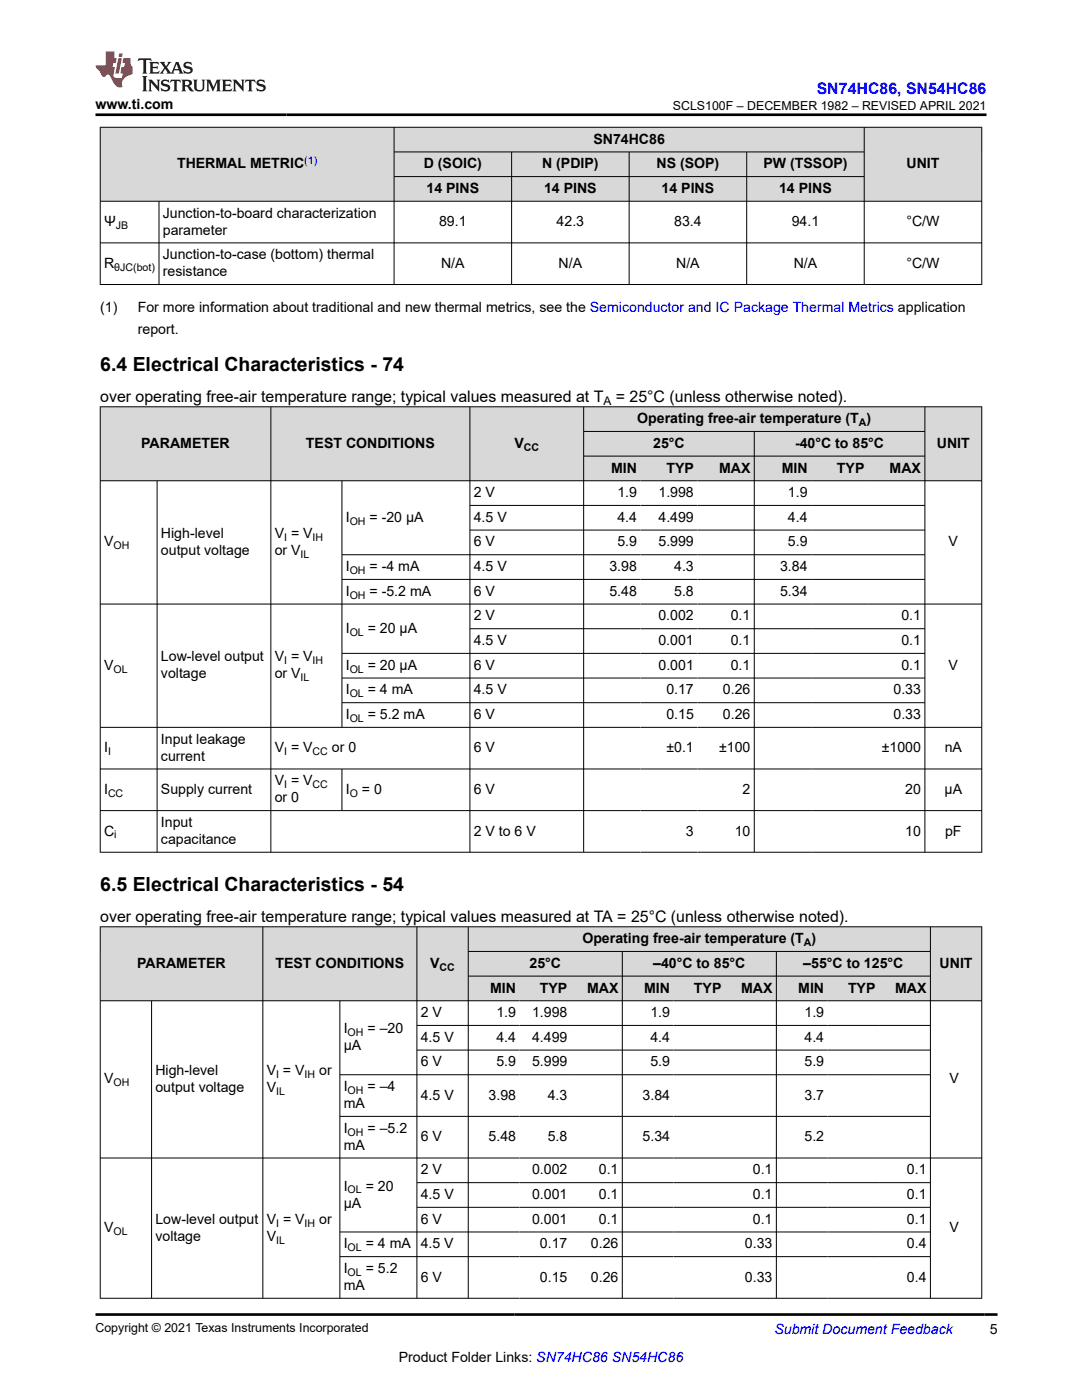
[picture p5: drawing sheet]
<svg xmlns="http://www.w3.org/2000/svg" width="216mm" height="279mm" viewBox="0 0 216 279" stroke-linecap="round" stroke-linejoin="round" font-family="sans-serif">
<g fill="#d8d8d8">
<path d="M20 25.4h175.9v4.9h-175.9z" fill-rule="evenodd"/>
<path d="M20.1 25.5h58.5v14.6h-58.5z" fill-rule="evenodd"/>
<path d="M78.7 25.5h93.7v4.8h-93.7z" fill-rule="evenodd"/>
<path d="M172.5 25.5h23.3v14.6h-23.3z" fill-rule="evenodd"/>
<path d="M78.7 30.4h23.3v4.8h-23.3z" fill-rule="evenodd"/>
<path d="M102.1 30.4h23.4v4.8h-23.4z" fill-rule="evenodd"/>
<path d="M125.6 30.4h23.3v4.8h-23.3z" fill-rule="evenodd"/>
<path d="M149.1 30.4h23.3v4.8h-23.3z" fill-rule="evenodd"/>
<path d="M78.7 35.3h23.3v4.8h-23.3z" fill-rule="evenodd"/>
<path d="M102.1 35.3h23.4v4.8h-23.4z" fill-rule="evenodd"/>
<path d="M125.6 35.3h23.3v4.8h-23.3z" fill-rule="evenodd"/>
<path d="M149.1 35.3h23.3v4.8h-23.3z" fill-rule="evenodd"/>
</g>
<g fill="none" stroke="#000" stroke-width=".2">
<path d="M19.9 25.4h176.1M20 25.3v31.5M78.6 25.3v31.5M78.6 30.3h93.9M78.6 35.2h93.9M102.1 30.3v26.5M125.5 30.3v26.5M149 30.3v26.5M172.4 25.3v31.5M195.9 25.3v31.5M19.9 40.2h176.1M19.9 48.5h176.1"/>
<path d="M19.9 56.8h176.1M31.7 40.2v16.6"/>
</g>
<g fill="#d8d8d8">
<path d="M20 81.2h175.9v4.9h-175.9z" fill-rule="evenodd"/>
<path d="M20.1 81.2h33.9v14.7h-33.9z" fill-rule="evenodd"/>
<path d="M54.1 81.2h39.6v14.7h-39.6z" fill-rule="evenodd"/>
<path d="M93.8 81.2h22.6v14.7h-22.6z" fill-rule="evenodd"/>
<path d="M116.5 81.2h68v4.8h-68z" fill-rule="evenodd"/>
<path d="M184.6 81.2h11.2v14.7h-11.2z" fill-rule="evenodd"/>
<path d="M116.5 86.2h33.9v4.8h-33.9z" fill-rule="evenodd"/>
<path d="M150.6 86.2h33.9v4.8h-33.9z" fill-rule="evenodd"/>
<path d="M116.5 91.1h11.3v4.8h-11.3z" fill-rule="evenodd"/>
<path d="M127.8 91.1h11.4v4.8h-11.4z" fill-rule="evenodd"/>
<path d="M139.2 91.1h11.2v4.8h-11.2z" fill-rule="evenodd"/>
<path d="M150.6 91.1h11.3v4.8h-11.3z" fill-rule="evenodd"/>
<path d="M161.9 91.1h11.3v4.8h-11.3z" fill-rule="evenodd"/>
<path d="M173.2 91.1h11.3v4.8h-11.3z" fill-rule="evenodd"/>
</g>
<g fill="none" stroke="#000" stroke-width=".2">
<path d="M19.9 81.2h176.1M19.9 95.9h176.1M20 81.1v89M31.3 95.9v74.2M54 81.1v89M68.2 95.9v49.3M93.8 81.1v89M116.5 81.1v89M116.5 86.1h68.1M116.5 91h68.1M150.5 86.1v84M184.6 81.1v89"/>
<path d="M195.9 81.1v89M68.2 115.6h116.4M93.8 100.9h90.8M93.8 105.8h90.8M184.6 110.7h-116.4M19.9 120.6h176.1M68.2 135.3h116.4M93.8 125.5h90.8M184.6 130.4h-116.4M19.9 145.2h176.1M19.9 153.5h176.1M68.2 140.2h116.4"/>
<path d="M68.2 153.5v8.3M19.9 161.8h176.1M19.9 170.1h176.1"/>
</g>
<g fill="#d8d8d8">
<path d="M20 185h175.9v4.9h-175.9z" fill-rule="evenodd"/>
<path d="M20.1 185h32.3v14.7h-32.3z" fill-rule="evenodd"/>
<path d="M52.5 185h30.6v14.7h-30.6z" fill-rule="evenodd"/>
<path d="M83.2 185h10.2v14.7h-10.2z" fill-rule="evenodd"/>
<path d="M93.5 185h92.1v4.8h-92.1z" fill-rule="evenodd"/>
<path d="M185.7 185h10.1v14.7h-10.1z" fill-rule="evenodd"/>
<path d="M93.5 189.9h30.6v4.8h-30.6z" fill-rule="evenodd"/>
<path d="M124.2 189.9h30.7v4.8h-30.7z" fill-rule="evenodd"/>
<path d="M155 189.9h30.6v4.8h-30.6z" fill-rule="evenodd"/>
<path d="M93.5 194.9h10.2v4.8h-10.2z" fill-rule="evenodd"/>
<path d="M103.7 194.9h10.2v4.8h-10.2z" fill-rule="evenodd"/>
<path d="M113.9 194.9h10.2v4.8h-10.2z" fill-rule="evenodd"/>
<path d="M124.2 194.9h10.2v4.8h-10.2z" fill-rule="evenodd"/>
<path d="M134.4 194.9h10.3v4.8h-10.3z" fill-rule="evenodd"/>
<path d="M144.7 194.9h10.2v4.8h-10.2z" fill-rule="evenodd"/>
<path d="M155 194.9h10.2v4.8h-10.2z" fill-rule="evenodd"/>
<path d="M165.2 194.9h10.2v4.8h-10.2z" fill-rule="evenodd"/>
<path d="M175.4 194.9h10.2v4.8h-10.2z" fill-rule="evenodd"/>
</g>
<g fill="none" stroke="#000" stroke-width=".2">
<path d="M19.9 185h176.1M19.9 199.7h176.1M20 184.9v74.3M30.2 199.7v59.5M52.4 184.9v74.3M67.8 199.7v59.5M83.2 184.9v74.3M93.4 184.9v74.3M93.4 189.9h92.3M93.4 194.8h92.3M124.2 189.9v69.3M154.9 189.9v69.3"/>
<path d="M185.7 184.9v74.3M195.9 184.9v74.3M83.2 204.6h102.5M83.2 209.6h102.5M185.7 214.5h-117.9M19.9 231.1h176.1M67.8 222.8h117.9M83.2 236h102.5M19.9 259.1h176.1M67.8 245.9h117.9M67.8 250.8h117.9M83.2 240.9h102.5"/>
</g>
<path d="M27.7 11.6l-.2 .6 .5-.2h.6v.1v2.2l-.2 .4h1l-.2-.4v-2.2v-.1h.5l.5 .2-.1-.6zM29.8 12.4l.2 .3v1.6l-.2 .4h1.9l.1-.6a1.08 1.08 0 0 1-1.3 .2v-.7h.6l.4 .2v-.7l-.4 .2h-.6v-.5l.2-.2a1 1 0 0 1 1 .3l-.1-.5zM31.8 12.4l1 1.1-1 1.2h.9l-.2-.2 .4-.8 .5 .8-.2 .2h1.6l-.2-.2 .1-.5h1l.1 .5-.1 .2h.9l-.2-.4-.8-1.9h-.5l-1 2.1-.8-1.1 .9-1h-.8l.2 .2-.5 .6-.3-.6 .1-.2zM35.2 12.8l.4 1h-.8zM36.8 12.5a.65 .65 0 0 0-.2 .7 .65 .65 0 0 0 .6 .5l.7 .1 .1 .3a.79 .79 0 0 1-.7 .4 .79 .79 0 0 1-.7-.5l.1 .7 .2-.1a.93 .93 0 0 0 1.1 0 .93 .93 0 0 0 .4-.9 1.46 1.46 0 0 0-1.2-.6l-.1-.3a1.09 1.09 0 0 1 1.2 .2l-.2-.6-.1 .1-.6-.2zM28.4 15.2l.2 .4v2.2l-.2 .4h1l-.2-.4v-2.2l.2-.4zM29.6 15.9l.2 .4v1.5l-.2 .4h.8l-.3-.4v-1.3l1.7 1.8v-2l.2-.4h-.8l.2 .2 .1 1.1-1.2-1.3zM32.3 16a.65 .65 0 0 0-.2 .8 .65 .65 0 0 0 .7 .4l.6 .2 .1 .2a.79 .79 0 0 1-.7 .4 .79 .79 0 0 1-.7-.5l.1 .7 .2-.1a.93 .93 0 0 0 1.1 .1 .93 .93 0 0 0 .4-1 1.46 1.46 0 0 0-1.2-.5l-.1-.4a1.09 1.09 0 0 1 1.2 .2l-.2-.6-.1 .1-.6-.1zM34.1 15.9l-.1 .6a.63 .63 0 0 1 .7-.3l.1 1.6-.3 .4h1l-.2-.4v-1.6a.66 .66 0 0 1 .8 .3l-.1-.6zM36.2 15.9l.2 .4v1.5l-.2 .4h.9l-.2-.2v-.7h.5l.1 .2a.79 .79 0 0 0 1.2 .6l-1-.9a.61 .61 0 0 0 .6-.6 .61 .61 0 0 0-.5-.7zM36.9 16.2h.2a.47 .47 0 0 1 .5 .1 .47 .47 0 0 1 .1 .5l-.2 .1-.6 .1zM38.5 15.9l.2 .2a2.27 2.27 0 0 0 .4 2 1.04 1.04 0 0 0 1.7-.7v-1.3l.2-.2h-.8l.2 .4v1.1a.6 .6 0 0 1-.6 .6 .6 .6 0 0 1-.6-.6v-1.1l.3-.4zM41.1 15.9l.2 .4v1.5l-.2 .4h.7l-.2-.4v-1.4l.9 1.9 .8-1.9v1.4l-.2 .4h1l-.3-.4v-1.5l.3-.4h-.8l-.7 1.5-.7-1.5zM44.3 15.9l.2 .4v1.5l-.2 .4h1.9l.1-.6a1.09 1.09 0 0 1-1.3 .2v-.7h.6l.4 .2v-.6l-.4 .2h-.6v-.6l.2-.1a1.01 1.01 0 0 1 1 .3l-.1-.6zM46.4 15.9l.3 .4v1.5l-.3 .4h.8l-.2-.4v-1.3l1.6 1.8v-2l.2-.4h-.7l.2 .2v1.1l-1.2-1.3zM49 15.9l-.1 .6a.63 .63 0 0 1 .8-.3v1.6l-.3 .4h1l-.2-.4v-1.6a.66 .66 0 0 1 .8 .3l-.1-.6zM51.4 16a.65 .65 0 0 0-.2 .8 .65 .65 0 0 0 .6 .4l.6 .2 .2 .2a.79 .79 0 0 1-.8 .4 .79 .79 0 0 1-.6-.5l.1 .7 .2-.1a.93 .93 0 0 0 1 .1 .93 .93 0 0 0 .5-1 1.46 1.46 0 0 0-1.3-.5l-.1-.4a1.09 1.09 0 0 1 1.3 .2l-.2-.6-.2 .1-.5-.1z" fill="#231f20"/>
<path d="M21.1 10.3v2.7h-2.1l.1 .4 .9 1a.95 .95 0 0 0 .9 .9 .59 .59 0 0 1 .6-.4 .59 .59 0 0 1 .5 .3l.4 .8a1.59 1.59 0 0 0 2.1 1.4 1.61 1.61 0 0 1 1-2.3l1-.3-.1-1.5a1.59 1.59 0 0 1-.4-1.7h-1.4l-.2 .9h.5l-.1 .9h-.5l-.2 .9v.3l.4 .1-.2 .9h-.6a.73 .73 0 0 1-1.1-.7l.3-1.5h-.5l.2-.9h.5l.2-.9h-.5v-1.3zM23.6 11.6l-.6 3.1h.7l.6-3.1zM23.8 10.7l-.1 .6h.7l.1-.6z" fill="#ed1c24"/>
<path d="M19 22.9h177.8M19 262.3h180" fill="none" stroke="#000" stroke-width=".53"/>
<g font-size="3.9">
<text x="20" y="74">6.4 Electrical Characteristics - 74</text>
<text x="20" y="177.8">6.5 Electrical Characteristics - 54</text>
</g>
<text font-size="3.2" fill="#00f" x="163" y="18.7">SN74HC86, SN54HC86</text>
<g font-size="3.2">
<text x="20" y="80.1">over operating free-air temperature range; typical values measured at T</text>
<text x="122.9" y="80.1">= 25°C (unless otherwise noted).</text>
<text x="20" y="183.9">over operating free-air temperature range; typical values measured at TA = 25°C (unless otherwise noted).</text>
</g>
<g font-size="2.8">
<text x="19" y="21.8">www.ti.com</text>
<text x="118.4" y="28.7">SN74HC86</text>
<text x="35.3" y="33.6">THERMAL METRIC</text>
<text x="84.6" y="33.6">D (SOIC)</text>
<text x="108.2" y="33.6">N (PDIP)</text>
<text x="131" y="33.6">NS (SOP)</text>
<text x="152.3" y="33.6">PW (TSSOP)</text>
<text x="180.9" y="33.6">UNIT</text>
<text x="85.1" y="38.5">14 PINS</text>
<text x="108.6" y="38.5">14 PINS</text>
<text x="132" y="38.5">14 PINS</text>
<text x="155.5" y="38.5">14 PINS</text>
<text x="20.8" y="45.1">Ψ</text>
<text x="32.5" y="43.4">Junction-to-board characterization</text>
<text x="32.5" y="46.8">parameter</text>
<text x="87.6" y="45.1">89.1</text>
<text x="111.1" y="45.1">42.3</text>
<text x="134.5" y="45.1">83.4</text>
<text x="158" y="45.1">94.1</text>
<text x="180.9" y="45.1">°C/W</text>
<text x="20.8" y="53.4">R</text>
<text x="32.5" y="51.7">Junction-to-case (bottom) thermal</text>
<text x="88" y="53.4">N/A</text>
<text x="111.5" y="53.4">N/A</text>
<text x="134.9" y="53.4">N/A</text>
<text x="158.4" y="53.4">N/A</text>
<text x="180.9" y="53.4">°C/W</text>
<text x="32.5" y="55.1">resistance</text>
<text x="20" y="62.4">(1)</text>
<text x="27.5" y="62.4">For more information about traditional and new thermal metrics, see the Semiconductor and IC Package Thermal Metrics application</text>
<text x="27.5" y="66.6">report.</text>
<text x="28.2" y="89.4">PARAMETER</text>
<text x="61" y="89.4">TEST CONDITIONS</text>
<text x="102.6" y="89.4">V</text>
<text x="127.2" y="84.5">Operating free-air temperature (T )</text>
<text x="130.3" y="89.4">25°C</text>
<text x="158.6" y="89.4">-40°C to 85°C</text>
<text x="186.9" y="89.4">UNIT</text>
<text x="121.9" y="94.3">MIN</text>
<text x="133" y="94.3">TYP</text>
<text x="143.5" y="94.3">MAX</text>
<text x="156" y="94.3">MIN</text>
<text x="167" y="94.3">TYP</text>
<text x="177.5" y="94.3">MAX</text>
<text x="94.5" y="99.2">2 V</text>
<text x="123.2" y="99.2">1.9</text>
<text x="131.4" y="99.2">1.998</text>
<text x="157.2" y="99.2">1.9</text>
<text x="32.1" y="107.4">High-level</text>
<text x="54.8" y="107.4">V = V</text>
<text x="69" y="104.1">I</text>
<text x="73.7" y="104.1">= -20 µA</text>
<text x="94.5" y="104.1">4.5 V</text>
<text x="123.2" y="104.1">4.4</text>
<text x="131.4" y="104.1">4.499</text>
<text x="157.2" y="104.1">4.4</text>
<text x="20.8" y="109.1">V</text>
<text x="32.1" y="110.8">output voltage</text>
<text x="54.8" y="110.8">or V</text>
<text x="69" y="114">I</text>
<text x="73.7" y="114">= -4 mA</text>
<text x="94.5" y="109.1">6 V</text>
<text x="94.5" y="114">4.5 V</text>
<text x="121.6" y="114">3.98</text>
<text x="123.2" y="109.1">5.9</text>
<text x="131.4" y="109.1">5.999</text>
<text x="134.5" y="114">4.3</text>
<text x="155.7" y="114">3.84</text>
<text x="157.2" y="109.1">5.9</text>
<text x="189.3" y="109.1">V</text>
<text x="69" y="118.9">I</text>
<text x="73.7" y="118.9">= -5.2 mA</text>
<text x="94.5" y="118.9">6 V</text>
<text x="121.6" y="118.9">5.48</text>
<text x="134.5" y="118.9">5.8</text>
<text x="155.7" y="118.9">5.34</text>
<text x="94.5" y="123.8">2 V</text>
<text x="131.4" y="123.8">0.002</text>
<text x="145.8" y="123.8">0.1</text>
<text x="179.9" y="123.8">0.1</text>
<text x="32.1" y="132">Low-level output</text>
<text x="54.8" y="132">V = V</text>
<text x="69" y="126.3">I</text>
<text x="73.4" y="126.3">= 20 µA</text>
<text x="94.5" y="128.7">4.5 V</text>
<text x="131.4" y="128.7">0.001</text>
<text x="145.8" y="128.7">0.1</text>
<text x="179.9" y="128.7">0.1</text>
<text x="20.8" y="133.7">V</text>
<text x="32.1" y="135.4">voltage</text>
<text x="54.8" y="135.4">or V</text>
<text x="69" y="133.7">I</text>
<text x="73.4" y="133.7">= 20 µA</text>
<text x="94.5" y="133.7">6 V</text>
<text x="131.4" y="133.7">0.001</text>
<text x="145.8" y="133.7">0.1</text>
<text x="179.9" y="133.7">0.1</text>
<text x="189.3" y="133.7">V</text>
<text x="69" y="143.5">I</text>
<text x="69" y="138.6">I</text>
<text x="73.4" y="143.5">= 5.2 mA</text>
<text x="73.4" y="138.6">= 4 mA</text>
<text x="94.5" y="138.6">4.5 V</text>
<text x="94.5" y="143.5">6 V</text>
<text x="133" y="138.6">0.17</text>
<text x="133" y="143.5">0.15</text>
<text x="144.2" y="138.6">0.26</text>
<text x="144.2" y="143.5">0.26</text>
<text x="178.3" y="138.6">0.33</text>
<text x="178.3" y="143.5">0.33</text>
<text x="32.1" y="148.4">Input leakage</text>
<text x="20.8" y="150.1">I</text>
<text x="32.1" y="151.8">current</text>
<text x="54.8" y="150.1">V = V</text>
<text x="66.2" y="150.1">or 0</text>
<text x="94.5" y="150.1">6 V</text>
<text x="133" y="150.1">±0.1</text>
<text x="143.5" y="150.1">±100</text>
<text x="176" y="150.1">±1000</text>
<text x="188.5" y="150.1">nA</text>
<text x="20.8" y="158.4">I</text>
<text x="32.1" y="158.4">Supply current</text>
<text x="54.8" y="156.7">V = V</text>
<text x="54.8" y="160.1">or 0</text>
<text x="69" y="158.4">I</text>
<text x="72.2" y="158.4">= 0</text>
<text x="94.5" y="158.4">6 V</text>
<text x="148.2" y="158.4">2</text>
<text x="180.6" y="158.4">20</text>
<text x="188.5" y="158.4">µA</text>
<text x="20.8" y="166.7">C</text>
<text x="32.1" y="165">Input</text>
<text x="94.5" y="166.7">2 V to 6 V</text>
<text x="136.9" y="166.7">3</text>
<text x="146.6" y="166.7">10</text>
<text x="180.6" y="166.7">10</text>
<text x="188.6" y="166.7">pF</text>
<text x="32.1" y="168.4">capacitance</text>
<text x="116.2" y="188.2">Operating free-air temperature (T )</text>
<text x="27.4" y="193.2">PARAMETER</text>
<text x="55" y="193.2">TEST CONDITIONS</text>
<text x="85.8" y="193.2">V</text>
<text x="105.6" y="193.2">25°C</text>
<text x="130.3" y="193.2">–40°C to 85°C</text>
<text x="160.3" y="193.2">–55°C to 125°C</text>
<text x="187.5" y="193.2">UNIT</text>
<text x="84" y="203">2 V</text>
<text x="97.8" y="198.1">MIN</text>
<text x="99.1" y="203">1.9</text>
<text x="106.2" y="203">1.998</text>
<text x="107.7" y="198.1">TYP</text>
<text x="117.1" y="198.1">MAX</text>
<text x="128.5" y="198.1">MIN</text>
<text x="129.8" y="203">1.9</text>
<text x="138.5" y="198.1">TYP</text>
<text x="147.9" y="198.1">MAX</text>
<text x="159.3" y="198.1">MIN</text>
<text x="160.5" y="203">1.9</text>
<text x="169.2" y="198.1">TYP</text>
<text x="178.6" y="198.1">MAX</text>
<text x="68.6" y="206.2">I</text>
<text x="68.6" y="209.6">µA</text>
<text x="73.3" y="206.2">= –20</text>
<text x="84" y="207.9">4.5 V</text>
<text x="99.1" y="207.9">4.4</text>
<text x="106.2" y="207.9">4.499</text>
<text x="129.8" y="207.9">4.4</text>
<text x="160.5" y="207.9">4.4</text>
<text x="31" y="214.5">High-level</text>
<text x="53.2" y="214.5">V = V</text>
<text x="63.7" y="214.5">or</text>
<text x="84" y="212.8">6 V</text>
<text x="99.1" y="212.8">5.9</text>
<text x="106.2" y="212.8">5.999</text>
<text x="129.8" y="212.8">5.9</text>
<text x="160.5" y="212.8">5.9</text>
<text x="20.8" y="216.2">V</text>
<text x="31" y="217.9">output voltage</text>
<text x="53.2" y="217.9">V</text>
<text x="68.6" y="217.8">I</text>
<text x="68.6" y="221.1">mA</text>
<text x="73.3" y="217.8">= –4</text>
<text x="84" y="219.5">4.5 V</text>
<text x="97.5" y="219.5">3.98</text>
<text x="109.3" y="219.5">4.3</text>
<text x="128.2" y="219.5">3.84</text>
<text x="160.5" y="219.5">3.7</text>
<text x="189.4" y="216.2">V</text>
<text x="68.6" y="226.1">I</text>
<text x="73.3" y="226.1">= –5.2</text>
<text x="84" y="227.8">6 V</text>
<text x="97.5" y="227.8">5.48</text>
<text x="109.3" y="227.8">5.8</text>
<text x="128.2" y="227.8">5.34</text>
<text x="160.5" y="227.8">5.2</text>
<text x="68.6" y="229.5">mA</text>
<text x="68.6" y="237.6">I</text>
<text x="73" y="237.6">= 20</text>
<text x="84" y="239.3">4.5 V</text>
<text x="84" y="234.4">2 V</text>
<text x="106.2" y="234.4">0.002</text>
<text x="106.2" y="239.3">0.001</text>
<text x="119.5" y="234.4">0.1</text>
<text x="119.5" y="239.3">0.1</text>
<text x="150.2" y="234.4">0.1</text>
<text x="150.2" y="239.3">0.1</text>
<text x="181" y="234.4">0.1</text>
<text x="181" y="239.3">0.1</text>
<text x="20.8" y="245.9">V</text>
<text x="31" y="244.2">Low-level output</text>
<text x="53.2" y="244.2">V = V</text>
<text x="63.7" y="244.2">or</text>
<text x="68.6" y="241">µA</text>
<text x="84" y="244.2">6 V</text>
<text x="106.2" y="244.2">0.001</text>
<text x="119.5" y="244.2">0.1</text>
<text x="150.2" y="244.2">0.1</text>
<text x="181" y="244.2">0.1</text>
<text x="189.4" y="245.9">V</text>
<text x="31" y="247.6">voltage</text>
<text x="53.2" y="247.6">V</text>
<text x="68.6" y="249.1">I</text>
<text x="73" y="249.1">= 4 mA</text>
<text x="84" y="249.1">4.5 V</text>
<text x="107.7" y="249.1">0.17</text>
<text x="117.9" y="249.1">0.26</text>
<text x="148.7" y="249.1">0.33</text>
<text x="181" y="249.1">0.4</text>
<text x="68.6" y="254.1">I</text>
<text x="68.6" y="257.5">mA</text>
<text x="73" y="254.1">= 5.2</text>
<text x="84" y="255.8">6 V</text>
<text x="107.7" y="255.8">0.15</text>
<text x="117.9" y="255.8">0.26</text>
<text x="148.7" y="255.8">0.33</text>
<text x="181" y="255.8">0.4</text>
<text x="197.5" y="266.1">5</text>
<text x="79.6" y="271.7">Product Folder Links: SN74HC86 SN54HC86</text>
</g>
<text font-size="2.8" fill="#00f" x="154.5" y="266.2">Submit Document Feedback</text>
<g font-size="2.5">
<text x="134.3" y="21.9">SCLS100F – DECEMBER 1982 – REVISED APRIL 2021</text>
<text x="19" y="265.9">Copyright © 2021 Texas Instruments Incorporated</text>
</g>
<text font-size="2.4" x="120.4" y="80.8">A</text>
<text font-size="2.1" fill="#00f" x="60.7" y="32.7">(1)</text>
<g font-size="2.1">
<text x="23.1" y="45.7">JB</text>
<text x="22.8" y="54">θJC(bot)</text>
<text x="104.5" y="89.9">CC</text>
<text x="171.4" y="85">A</text>
<text x="56.7" y="107.9">I</text>
<text x="62.4" y="107.9">IH</text>
<text x="69.8" y="104.7">OH</text>
<text x="22.7" y="109.6">OH</text>
<text x="60" y="111.3">IL</text>
<text x="69.8" y="114.5">OH</text>
<text x="69.8" y="119.5">OH</text>
<text x="69.8" y="126.9">OL</text>
<text x="22.7" y="134.2">OL</text>
<text x="56.7" y="132.5">I</text>
<text x="60" y="135.9">IL</text>
<text x="62.4" y="132.5">IH</text>
<text x="69.8" y="134.2">OL</text>
<text x="69.8" y="139.2">OL</text>
<text x="69.8" y="144.1">OL</text>
<text x="21.6" y="150.7">I</text>
<text x="56.7" y="150.7">I</text>
<text x="62.4" y="150.7">CC</text>
<text x="21.6" y="159">CC</text>
<text x="56.7" y="157.3">I</text>
<text x="62.4" y="157.3">CC</text>
<text x="69.8" y="159">O</text>
<text x="22.8" y="167.3">i</text>
<text x="160.4" y="188.8">A</text>
<text x="87.7" y="193.7">CC</text>
<text x="69.4" y="206.8">OH</text>
<text x="55.1" y="215.1">I</text>
<text x="60.8" y="215.1">IH</text>
<text x="22.7" y="216.8">OH</text>
<text x="55.1" y="218.5">IL</text>
<text x="69.4" y="218.3">OH</text>
<text x="69.4" y="226.6">OH</text>
<text x="69.4" y="238.2">OL</text>
<text x="55.1" y="244.8">I</text>
<text x="60.8" y="244.8">IH</text>
<text x="22.6" y="246.5">OL</text>
<text x="55.1" y="248.2">IL</text>
<text x="69.4" y="249.7">OL</text>
<text x="69.4" y="254.6">OL</text>
</g>
</svg>
